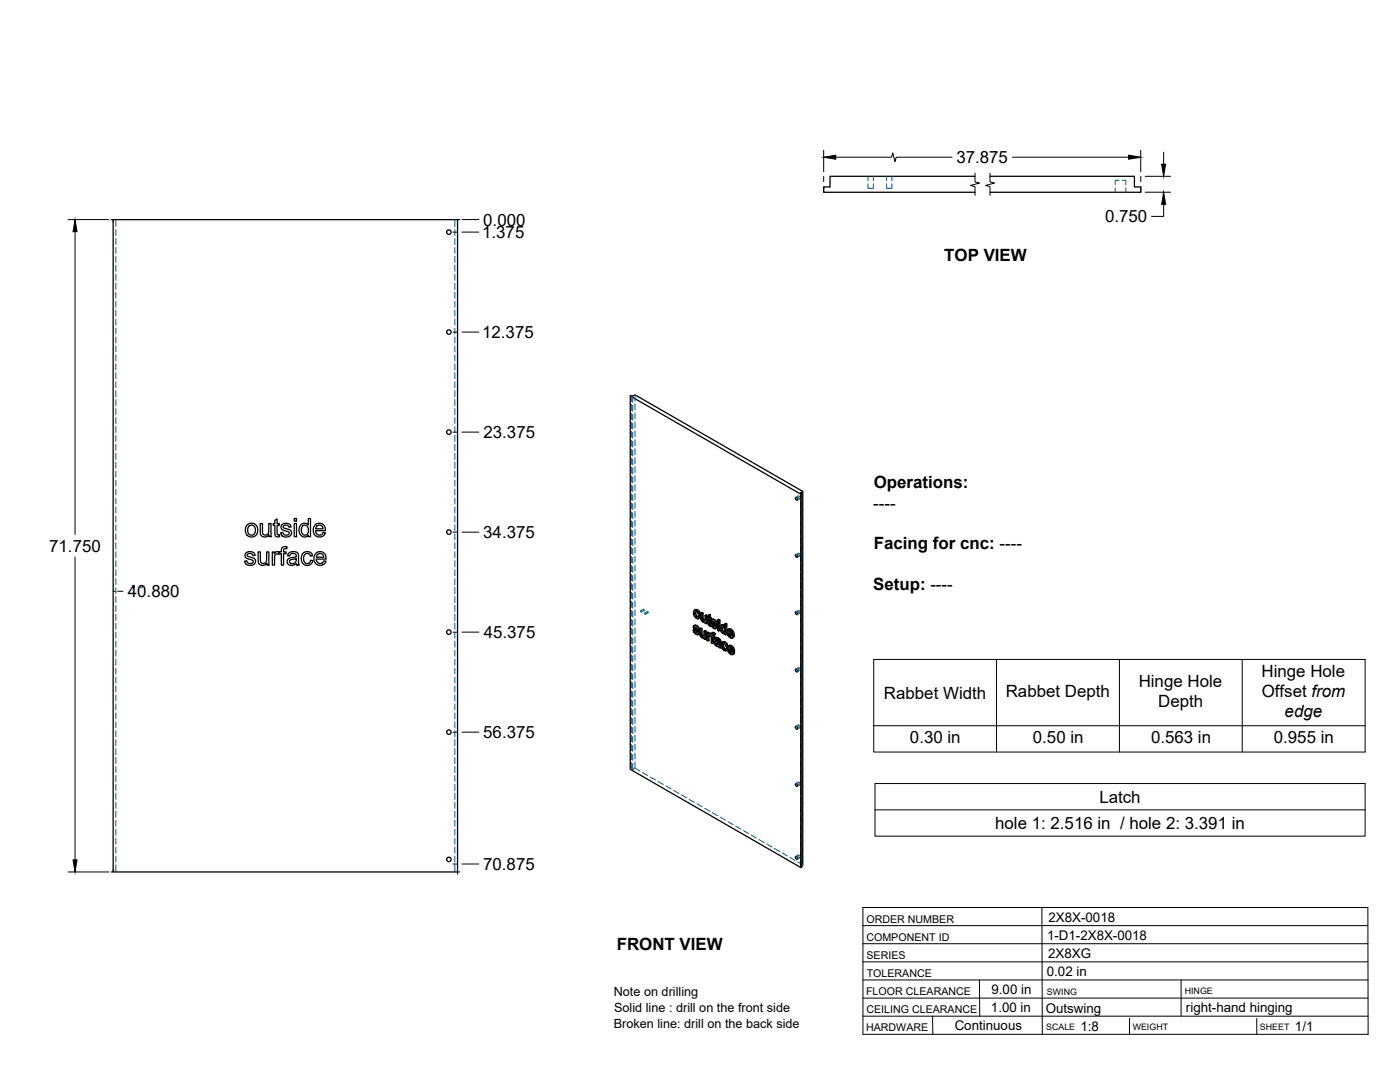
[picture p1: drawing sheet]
<svg xmlns="http://www.w3.org/2000/svg" width="559mm" height="432mm" viewBox="0 0 559 432" stroke-linecap="round" stroke-linejoin="round" font-family="sans-serif">
<!-- layer: Hidden -->
<g fill="none" stroke="#00557f" stroke-width=".4">
<path d="M346.5 73.3v1.8h2.1v-1.8M346.5 70.4v1.8M348.6 70.4v1.8M353.9 73.3v1.8h2.1v-1.8M353.9 70.4v1.8M356 70.4v1.8M445.1 74.9v1.8M446.7 71.9h-1.6v1.8M447.8 71.9h1.6v1.8M449.4 74.9v1.8M46.2 87.7v2.7M46.2 91.6v2.4"/>
<path d="M46.2 95.2v2.4M46.2 98.8v2.3M181.5 87.7v2.7M181.5 91.6v2.4M181.5 95.2v2.4M181.5 98.8v2.3M46.2 102.3v2.4M46.2 105.9v2.4M46.2 109.5v2.4M46.2 113.1v2.3M46.2 116.6v2.4M181.5 102.3v2.4"/>
<path d="M181.5 105.9v2.4M181.5 109.5v2.4M181.5 113.1v2.3M181.5 116.6v2.4M46.2 120.2v2.4M46.2 123.8v2.4M46.2 127.3v2.4M46.2 130.9v2.4M46.2 134.5v2.4M46.2 138v2.4M181.5 120.2v2.4M181.5 123.8v2.4"/>
<path d="M181.5 127.3v2.4M181.5 130.9v2.4M181.5 134.5v2.4M181.5 138v2.4M46.2 141.6v2.4M46.2 145.2v2.4M46.2 148.8v2.4M46.2 152.3v2.4M46.2 155.9v2.4M46.2 159.5v2.4M181.5 141.6v2.4M181.5 145.2v2.4"/>
<path d="M181.5 148.8v2.4M181.5 152.3v2.4M181.5 155.9v2.4M181.5 159.5v2.4M252 157.8v2.4M252.6 158.1v2.4M253.4 157.6v2.4M46.2 163v2.4M46.2 166.6v2.4M46.2 170.2v2.4M46.2 173.8v2.3M46.2 177.3v2.4"/>
<path d="M181.5 163v2.4M181.5 166.6v2.4M181.5 170.2v2.4M181.5 173.8v2.3M181.5 177.3v2.4M252 161.4v2.4M252 165v2.4M252 168.6v2.3M252 172.1v2.4M252 175.7v2.4M252 179.3v2.4M252.6 161.7v2.4"/>
<path d="M252.6 165.3v2.4M252.6 168.9v2.4M252.6 172.4v2.4M252.6 176v2.4M252.6 179.6v2.4M253.4 161.2v2.4M253.4 164.8v2.4M253.4 168.4v2.4M253.4 171.9v2.4M253.4 175.5v2.4M253.4 179.1v2.4M46.2 180.9v2.4"/>
<path d="M46.2 184.5v2.4M46.2 188v2.4M46.2 191.6v2.4M46.2 195.2v2.4M46.2 198.8v2.3M181.5 180.9v2.4M181.5 184.5v2.4M181.5 188v2.4M181.5 191.6v2.4M181.5 195.2v2.4M181.5 198.8v2.3M252 182.9v2.4"/>
<path d="M252 186.4v2.4M252 190v2.4M252 193.6v2.4M252 197.1v2.4M252.6 183.2v2.3M252.6 186.7v2.4M252.6 190.3v2.4M252.6 193.9v2.4M252.6 197.5v2.3M253.4 182.6v2.4M253.4 186.2v2.4M253.4 189.8v2.4"/>
<path d="M253.4 193.4v2.3M253.4 196.9v2.4M318.5 198a.53 .53 0 0 1 .8 .3 .53 .53 0 0 1-.4 .7zM318.6 198l-1 .5M319.2 199.1l-1 .5M319.5 196.6v2.5M46.2 202.3v2.4M46.2 205.9v2.4M46.2 209.5v2.4M46.2 213.1v2.3M46.2 216.6v2.4M181.5 202.3v2.4"/>
<path d="M181.5 205.9v2.4M181.5 209.5v2.4M181.5 213.1v2.3M181.5 216.6v2.4M252 200.7v2.4M252 204.3v2.4M252 207.9v2.3M252 211.4v2.4M252 215v2.4M252 218.6v2.4M252.6 201v2.4M252.6 204.6v2.4"/>
<path d="M252.6 208.2v2.3M252.6 211.8v2.3M252.6 215.3v2.4M252.6 218.9v2.4M253.4 200.5v2.4M253.4 204.1v2.4M253.4 207.6v2.4M253.4 211.2v2.4M253.4 214.8v2.4M253.4 218.4v2.3M319.5 200.3v2.4M319.5 203.9v2.3"/>
<path d="M319.5 207.4v2.4M319.5 211v2.4M319.5 214.6v2.4M319.5 218.1v2.4M46.2 220.2v2.4M46.2 223.8v2.3M46.2 227.4v2.3M46.2 230.9v2.4M46.2 234.5v2.4M46.2 238.1v2.3M181.5 220.2v2.4M181.5 223.8v2.3"/>
<path d="M181.5 227.4v2.3M181.5 230.9v2.4M181.5 234.5v2.4M181.5 238.1v2.3M252 222.1v2.4M252 225.7v2.4M252 229.3v2.4M252 232.9v2.3M252 236.4v2.4M252.6 222.5v2.3M252.6 226v2.4M252.6 229.6v2.4"/>
<path d="M252.6 233.2v2.4M252.6 236.7v2.4M253.4 222v2.3M253.4 225.5v2.4M253.4 229.1v2.4M253.4 232.7v2.3M253.4 236.2v2.4M253.4 239.8v2.4M318.5 220.8a.54 .54 0 0 1 .8 .4 .54 .54 0 0 1-.4 .6zM318.6 220.8l-1 .6M319.2 221.9l-1 .6M319.5 221.7v2.4"/>
<path d="M319.5 225.3v2.4M319.5 228.9v2.3M319.5 232.4v2.4M319.5 236v2.4M319.5 239.6v2.4M46.2 241.6v2.4M46.2 245.2v2.4M46.2 248.8v2.3M46.2 252.3v2.4M46.2 255.9v2.4M46.2 259.5v2.4M181.5 241.6v2.4"/>
<path d="M181.5 245.2v2.4M181.5 248.8v2.3M181.5 252.3v2.4M181.5 255.9v2.4M181.5 259.5v2.4M252 240v2.4M252 243.6v2.4M252 247.2v2.3M252 250.7v2.4M252 254.3v2.4M252 257.9v2.3M252.6 240.3v2.4"/>
<path d="M252.6 243.9v2.4M252.6 247.5v2.4M252.6 251v2.4M252.6 254.6v2.4M252.6 258.2v2.4M253.4 243.4v2.4M253.4 247v2.3M253.4 250.5v2.4M253.4 254.1v2.4M253.4 257.7v2.4M256.7 243.1l-1 .6M257 243.7l-.9 .6"/>
<path d="M258.3 244l-1 .6M258.6 244.6l-1 .6M277.1 251.2l.3 1M277.2 250l-.5 .2M277.2 249.7l-.4 .2M277.2 244.2l-.4 .3M277.3 251.3l.3 .3M277.3 250.4l-.5 .3M277.3 250.2l.4-.2-.5 .3M277.4 249.5l-.2 .5 .1 .6 1.3 1.2a.36 .36 0 0 1 .2 .5 .36 .36 0 0 1-.5 .2l.5-.2M277.4 252.2l.8 .7 .8 .1M277.4 252.2l-.4 .2"/>
<path d="M277.5 251.4l-.1 .1M277.5 250.9l-.4 .2M277.6 245.6l.9 .9 .8 .1M277.6 245.6l-.5 .3M277.6 250.2h-.1M277.6 250.3a.33 .33 0 0 1 .3-.4 .33 .33 0 0 1 .4 .3l.8 .9M277.6 243.2l-.4 .9 .4 1.5M277.9 243.8l-.1 .2M277.9 243.8l.8 .2 .5 .9v.9l-.5 .4M277.9 243.8l-.4 .2M278.2 250.1l-.5 .3M278.2 252.9l-.5 .2"/>
<path d="M278.2 251l.4 .3M278.5 243.8l-.5 .3M278.5 246.5l-.5 .3M278.6 250.5l-.5 .2M278.7 252.6l-.5 .2M278.7 251.9l-.5 .3M278.7 250.9l-.4 .3M278.7 253l-.4 .3M279 246.1l-.4 .3M279 244.4l-.4 .3M279.1 246.7l-.5 .3M279.2 245.4l-.4 .2"/>
<path d="M279.8 250.7l.1 2.8 .7 .8 .9-.1v.5l.4 .2M279.8 253l-.5 .3M279.9 253.5l-.4 .2M280.2 244.4l.2 3 .9 .7 .6-.1v.4l.4 .3M280.2 246.8l-.4 .3M280.2 253.9l-.4 .3M280.4 247.2l-.5 .3M280.6 247.7l-.4 .2M280.6 254.3l-.4 .2M281.1 248l-.5 .3M281.1 254l-.2 .1M281.2 253.9l-.4 .3"/>
<path d="M281.4 253.8l-.5 .3M281.4 251.6v1.9l-.5 .5M281.5 254.7l-.5 .2M281.5 254.2l-.5 .3M281.7 247.7l-.5 .2M281.8 247.6l-.5 .3 .2-.2M281.9 245.4l-.1 2-.4 .3M281.9 248.4l-.4 .3M281.9 248l-.4 .2 .2-.1M282.6 252.3v3l.4 .2M282.6 255.3l-.5 .2M282.7 245.9l-.1 .1"/>
<path d="M283 253l-.5 .2M283 253.5l.4-.3 .4 .4 .2-.3 .4 .4v2.6l.4 .3M283.1 245.3v.8l-.4-.2v.4l.4 .2v2.4l.9 .7-.2-.5M283.1 246.1l-.8 .5v-.4M283.1 246.5l-.5 .3M283.1 253.4l-.1 .1M283.1 248.9l-.4 .2M283.2 252.8l-.2 .1M283.2 253.3l-.5 .2M283.3 253.2l-.5 .3M283.3 249.2l-.4 .2M283.5 253.3l-.4 .3"/>
<path d="M283.5 246.7l-.4 .3M283.7 249.5l-.5 .3M284 247l-.5-.3v.5M284 253.2l-.5 .2M284 253.5l-.5 .2 .3-.1M284 253.3l-.5 .2M284 249.2l-.2 .1M284 249.6l-.1 .1M284.2 248.9l.3 .9M284.3 247.6l-.5 .3M284.4 253.3l-.5 .3M284.4 256.3l-.5 .3"/>
<path d="M284.4 253.7l-.5 .3M284.4 247.3l-.5 .2M284.4 248.9l.3 .3M284.4 248.1l-.5 .2M284.4 252.6l-.4 .2M284.5 247.1v1.1l1.3 1.4 .1 .5h-.4l.4-.2M284.5 252.4l-.1 .9-.4-.2M284.5 249.8l1 .7 .6 .1M284.5 249.8l-.4 .2M284.6 249l-.1 .1M284.7 248.5l-.5 .3M284.7 247.8l-.1 .1"/>
<path d="M284.7 247.9a.33 .33 0 0 1 .3-.4 .33 .33 0 0 1 .4 .3l.9 .9M284.8 254l-.5 .2M284.8 247.6l-.5 .3M284.8 247.6l-.4 .2M284.9 253l-.5 .2M285.2 253l-.5 .3M285.3 247.7l-.5 .3M285.3 254.3l-.5-.3v.5M285.3 254.7l.5-.3-.2 .5 .4 .3a.86 .86 0 0 1 1 0 .86 .86 0 0 1 .3 .9l-.5-.1M285.3 250.5l-.4 .2M285.3 248.6l.4 .3M285.4 253.2l-.5-.2-.1 .3"/>
<path d="M285.5 256.2l-.5 .2M285.6 254.9l-.5 .2M285.6 255.8l-.5 .3M285.7 248.1l-.5 .2M285.7 255.7l-.2 .7 .2 .5 .9 .8h.7l.1 .4M285.7 256.9l-.4 .3M285.8 250.2l-.5 .2M285.8 249.6l-.5 .2M285.8 248.5l-.4 .3M285.9 250.7l-.5 .2M285.9 256.5l.3-.3a.86 .86 0 0 1 1 1l-.4 .1M286 256.2l-.3 .2"/>
<path d="M286.2 256.2l-.6 .3M286.2 254.9l-.4 .2M286.4 257.6l-.5 .2M286.7 255l-.5 .3M286.9 257.7l-.5 .3M286.9 248.3v3l.4 .3M286.9 247.2v.5l.4 .3M286.9 251.3l-.5 .3M286.9 247.7l-.5 .3M287.1 257.3l-.5 .3M287.2 255.5l-.5 .2M287.2 257.2l-.4 .3 .1-.2"/>
<path d="M287.3 256.5l-.4 .3M287.3 256l-.4 .2M287.3 256.1l-.4 .3M287.3 257.7l-.4 .2M287.4 258.1l.5 .3M287.4 258.1l-.4 .3M287.8 250.4l-.4 .2M288 249.6l-.5 .3M288 251.2l-.5 .3M288.2 249.3l-.4 1.1 .4 1.4 .9 .8 .6-.1v.4l.4 .3M288.3 257.1l-.5 .3M288.4 252.1l-.4 .2"/>
<path d="M288.4 256.3l-.4 .3M288.5 249.9l-.1 .2M288.5 249.9l.7 .1 .4 .8v1.2l-.4 .2M288.5 249.8l-.4 .3 .4-.2M288.6 258.4l-.4 .3M288.6 256.1l-.3 1 .3 1.3 .7 .9 .9 .2M288.8 256.8l.7-.2 .6 1 .4 .1M288.9 256.6l-.4 .3M289 252.6l-.5 .2M289 249.9l-.5 .2M289.4 249.8l-.2 .1M289.5 259.3l-.5 .3"/>
<path d="M289.5 256.6l-.4 .3M289.5 252.2l-.4 .2M289.5 250.4l-.4 .3M289.6 259h.3M289.7 248.8v1.4l-.5-.6M289.7 250.2l-.5 .3M289.7 252.9l-.5 .3M289.7 252.5l-.5 .3M289.7 251.5l-.4 .2M289.9 257l-.5 .3M289.9 259l-.4 .2M290.1 257.6l-.5 .2"/>
<path d="M290.1 258.6l-.2 .4M290.3 258.7l.1 .6M290.6 258.9l-.3 .1M290.7 252l-.5 .2M290.8 258.6l-.5 .2M291 253.3l-.5 .3M291 251l-.3 .7 .3 1.6 .9 1 .8 .1M291.1 252.4l-.4 .2M291.1 257.6l-.3 .8 .3 1.5 .9 .9 .9 .1M291.1 259.9l-.4 .2M291.2 252.9l-.1-.5 2 1.1M291.3 258.9l-.5 .3"/>
<path d="M291.4 251.5l-.2 .2M291.4 251.5l.8 .3 .4 1-.6-.3M291.4 259.5l-.1-.6 1.9 1.1M291.4 251.5l-.5 .2M291.5 258l-.2 .2M291.5 258l.9 .4 .3 1-.6-.4M291.5 258l-.5 .3M291.9 251.5l-.5 .3M291.9 254.3l-.5 .2M292 258.1l-.4 .2M292.1 253.9h.2M292.4 253.9l-.4 .2 .3-.2"/>
<path d="M292.4 252.1l-.4 .3M292.6 258.7l-.5 .3M292.6 252.8l-.5 .2M292.6 253.6l-.1 .1M292.6 254.4l-.4 .3M292.7 253.7l-.4 .2M292.7 259.4l-.4 .2M318.5 243.7a.57 .57 0 0 1 .7 .3 .57 .57 0 0 1-.2 .7l-.5-.5zM318.6 243.6l-1 .6M319.2 244.7l-1 .6M319.5 243.2v2.3M319.5 246.7v2.4"/>
<path d="M319.5 250.3v2.4M319.5 253.9v2.3M319.5 257.5v2.3M46.2 263.1v2.3M46.2 266.6v2.4M46.2 270.2v2.4M46.2 273.8v2.4M46.2 277.3v2.4M181.5 263.1v2.3M181.5 266.6v2.4M181.5 270.2v2.4M181.5 273.8v2.4"/>
<path d="M181.5 277.3v2.4M252 261.5v2.3M252 265v2.4M252 268.6v2.4M252 272.2v2.3M252 275.7v2.4M252 279.3v2.4M252.6 261.7v2.4M252.6 265.3v2.4M252.6 268.9v2.4M252.6 272.5v2.3M252.6 276v2.4"/>
<path d="M252.6 279.6v2.4M253.4 261.2v2.4M253.4 264.8v2.4M253.4 268.4v2.4M253.4 271.9v2.4M253.4 275.5v2.4M253.4 279.1v2.4M292 260.8l-.4 .3M292.2 260.5h.2M292.4 260.5l-.3 .2M292.5 260.5l-.4 .2M292.7 260.2h-.1"/>
<path d="M292.8 261l-.5 .2M292.8 260.2l-.4 .3M318.6 266.5a.59 .59 0 0 1 .7 .3 .59 .59 0 0 1-.3 .8l-.5-.6zM318.6 266.5l-1 .6M319.2 267.6l-1 .6M319.5 261v2.4M319.5 264.6v2.4M319.5 268.2v2.3M319.5 271.7v2.4M319.5 275.3v2.4M319.5 278.9v2.4M46.2 280.9v2.4"/>
<path d="M46.2 284.5v2.4M46.2 288.1v2.3M46.2 291.6v2.4M46.2 295.2v2.4M46.2 298.8v2.4M181.5 280.9v2.4M181.5 284.5v2.4M181.5 288.1v2.3M181.5 291.6v2.4M181.5 295.2v2.4M181.5 298.8v2.4M252 282.9v2.4"/>
<path d="M252 286.4v2.4M252 290v2.4M252 293.6v2.4M252 297.2v2.4M252.6 283.2v2.4M252.6 286.7v2.4M252.6 290.3v2.4M252.6 293.9v2.4M252.6 297.5v2.3M253.4 282.7v2.4M253.4 286.2v2.4M253.4 289.8v2.4"/>
<path d="M253.4 293.4v2.4M253.4 296.9v2.4M318.6 289.3a.59 .59 0 0 1 .7 .4 .59 .59 0 0 1-.3 .7l-.5-.6zM318.6 289.3l-1 .6M319.2 290.4l-1 .6M319.5 282.4v2.4M319.5 286v2.4M319.5 289.6v2.4M319.5 293.2v2.4M319.5 296.7v2.4M46.2 302.3v2.4M46.2 305.9v2.4"/>
<path d="M46.2 309.5v2.4M46.2 313.1v2.3M46.2 316.6v2.4M181.5 302.3v2.4M181.5 305.9v2.4M181.5 309.5v2.4M181.5 313.1v2.3M181.5 316.6v2.4M252 306.8l.6 .3M252 300.7v2.4M252 304.3v2.5M252 306.8l-.4 .2"/>
<path d="M252.6 301v2.4M252.6 304.6v2.5M253.4 304.1v2.5l2.1 1.1M253.4 300.5v2.4M253.4 306.6l-.8 .5M256.5 308.3l2.1 1.2M259.6 310.1l2 1.2M262.7 311.9l2.1 1.2M265.8 313.6l2 1.3M268.9 315.4l2 1.2M272 317.2l2 1.2M275.1 319l2 1.2"/>
<path d="M318.6 312.2a.57 .57 0 0 1 .7 .3 .57 .57 0 0 1-.3 .7l-.5-.5zM318.6 312.1l-1 .6M319.2 313.2l-1 .6M319.5 300.3v2.4M319.5 303.9v2.4M319.5 307.4v2.4M319.5 311v2.4M319.5 314.6v2.4M319.5 318.2v2.3M46.2 320.2v2.4M46.2 323.8v2.4M46.2 327.3v2.4"/>
<path d="M46.2 330.9v2.4M46.2 334.5v2.4M46.2 338.1v2.3M181.5 320.2v2.4M181.5 323.8v2.4M181.5 327.3v2.4M181.5 330.9v2.4M181.5 334.5v2.4M181.5 338.1v2.3M278.2 320.8l2 1.2M281.3 322.6l2 1.2M284.4 324.4l2 1.1"/>
<path d="M287.4 326.1l2.1 1.2M290.6 327.9l2 1.2M293.6 329.7l2.1 1.2M296.7 331.5l2.1 1.2M299.8 333.3l2.1 1.2M302.9 335l2.1 1.2M306 336.8l2.1 1.2M309.1 338.6l2.1 1.2M319.5 321.7v2.4M319.5 325.3v2.4M319.5 328.9v2.4M319.5 332.4v2.4"/>
<path d="M319.5 336v2.4M319.5 339.6v2.4M46.2 341.6v2.4M46.2 345.2v2.8M181.5 341.6v2.4M181.5 345.2v2.8M312.2 340.4l2.1 1.2M315.3 342.2l2.1 1.2M318.4 344l2 1.1M318.5 341.3a.57 .57 0 0 1 .7 .3 .57 .57 0 0 1-.2 .7l-.5-.6zM318.6 341.2l-1 .6M319.2 342.3l-1 .6"/>
<path d="M319.5 343.2v2.4M319.5 345.6l.6 .3M320.1 345.3l-.6 .3"/>
<circle cx="53.2" cy="234.2" r=".45"/>
<circle cx="56.4" cy="234.2" r=".45"/>
<circle cx="255.9" cy="243.9" r=".27"/>
<circle cx="256.9" cy="243.3" r=".26"/>
<circle cx="257.5" cy="244.8" r=".27"/>
<circle cx="258.5" cy="244.2" r=".27"/>
</g>
<!-- layer: Visible -->
<g fill="none" stroke="#000" stroke-width=".51">
<path d="M389.2 70.4h-57.9v4.2h-2.5v2.1h60.4M395.2 70.4h57.6v4.2h2.5v2.1h-60.1M45.2 87.7h137.4v260.3h-137.4zM251.6 158v149l68 39.2v-149M317.5 198.6l.6 .1 .2 .9-.6-.2zM320.1 197l-.5 .2-68-39.2 .4-.2 .6 .3 .8-.5 67 38.5v149l-.3 .2M320.4 196.1l-.9 .5 .6 .4v148.9l-.5 .3M98.7 209.4l1.2-.5a2.66 2.66 0 0 1 3 3.6 2.66 2.66 0 0 1-4.7 .5l-.2-1a2.97 2.97 0 0 1 .7-2.6zM99.3 210.1l.8-.5a1.97 1.97 0 0 1 1.9 2 1.97 1.97 0 0 1-2 1.9l-.7-.4-.4-.9v-1.3zM103.9 208.9h.9v3a1.32 1.32 0 0 0 1.3 1.7 1.32 1.32 0 0 0 1.2-1.8v-2.9h.9v5.3h-.8v-.8a1.88 1.88 0 0 1-2.3 .8 1.88 1.88 0 0 1-1.2-2zM109.7 207.6l.9-.5v1.8h.9v.7h-.9v3.3l.3 .5h.6l.1 .8a1.33 1.33 0 0 1-1.5-.1 1.33 1.33 0 0 1-.4-1.5v-3h-.6v-.7h.6zM112.5 209.4l1.2-.6a1.94 1.94 0 0 1 2.5 1.5l-.9 .1a1.13 1.13 0 0 0-1.1-.9 1.13 1.13 0 0 0-1.1 1l.2 .2a4.1 4.1 0 0 1 3 1.5 2.18 2.18 0 0 1-1.5 2.1 2.18 2.18 0 0 1-2.5-.8l-.3-.9 .9-.1a1.23 1.23 0 0 0 1.3 1.1 1.23 1.23 0 0 0 1.2-1.2l-.7-.3a2.35 2.35 0 0 1-2.5-1.6z"/>
<path d="M117.4 208.9h.9v5.3h-.9zM117.4 206.9h.9v1.1h-.9zM120 209.5l1.1-.6a1.88 1.88 0 0 1 1.9 .6v-2.6h.9v7.3h-.8v-.7a2.18 2.18 0 0 1-2.6 .5 2.18 2.18 0 0 1-1.1-2.4zM120.8 209.9l.6-.3a2.12 2.12 0 0 1 1.8 1.6 2.12 2.12 0 0 1-.9 2.2l-.3 .1a2.1 2.1 0 0 1-1.7-1.4 2.1 2.1 0 0 1 .5-2.2zM125.7 209.6l1.5-.8a2.47 2.47 0 0 1 2.7 3h-3.9l.2 1a1.46 1.46 0 0 0 1.5 .8 1.46 1.46 0 0 0 1.2-1.1l1 .1-.3 .6-.5 .7-1.4 .4a2.79 2.79 0 0 1-2.6-1.7 2.79 2.79 0 0 1 .6-3zM126.5 210l.6-.4a1.43 1.43 0 0 1 1.8 1.5h-2.9zM98.1 220.7l1.2-.5a1.94 1.94 0 0 1 2.5 1.4l-.9 .1a1.13 1.13 0 0 0-1.1-.9 1.13 1.13 0 0 0-1.1 1l.3 .3a3.4 3.4 0 0 1 2.9 1.4 2.18 2.18 0 0 1-1.5 2.1 2.18 2.18 0 0 1-2.4-.8l-.4-.9h1a1.23 1.23 0 0 0 1.3 1 1.23 1.23 0 0 0 1.1-1.2l-.6-.3a2.35 2.35 0 0 1-2.6-1.6zM103 220.3h.9v2.9a1.32 1.32 0 0 0 1.4 1.7 1.32 1.32 0 0 0 1.1-1.8v-2.8h.9v5.2h-.8v-.8a1.88 1.88 0 0 1-2.2 .9 1.88 1.88 0 0 1-1.3-2.1zM108.7 220.3h.8v.8a1.25 1.25 0 0 1 2-.7l.8-.1v-.6a1.5 1.5 0 0 1 .7-1.5 1.5 1.5 0 0 1 1.6 0l-.2 .8a.83 .83 0 0 0-.8 0 .83 .83 0 0 0-.4 .8v.5h1v.7h-1v4.5h-.9v-4.5h-.8v-.5l-.2 .8a1.17 1.17 0 0 0-1.4 .1 1.17 1.17 0 0 0-.3 1.4v2.7h-.9zM115.1 220.9a2.39 2.39 0 0 1 4 .6l.3 4h-.9l-.2-.6a2 2 0 0 1-2.2 .8 2 2 0 0 1-1.5-1.9l.1-.1a2.04 2.04 0 0 1 2-1.2l.4-.1a.83 .83 0 0 0 1.1-.7 .83 .83 0 0 0-1.1-.8 1.23 1.23 0 0 0-1.5 1l-.9-.1zM115.7 223.6l2.6-.7a1.49 1.49 0 0 1-.8 1.9 1.49 1.49 0 0 1-2-.7zM120.8 220.9l1.4-.7 1.3 .1 .9 .6 .4 .9-.9 .1a1.44 1.44 0 0 0-1.9-.9 1.44 1.44 0 0 0-.8 1.9l.1 1.1a1.34 1.34 0 0 0 1.5 .9 1.34 1.34 0 0 0 1.2-1.3l.8 .1-.4 1a2.47 2.47 0 0 1-3.2 .5 2.47 2.47 0 0 1-.8-3.2z"/>
<path d="M126 220.9l1.5-.7a2.47 2.47 0 0 1 2.7 2.9h-4l.3 1a1.46 1.46 0 0 0 1.5 .8 1.46 1.46 0 0 0 1.2-1.1l.9 .1-.4 .9-.9 .7-.8 .1a2.79 2.79 0 0 1-2.6-1.7 2.79 2.79 0 0 1 .6-3zM126.7 221.3l.8-.4 .9 .1 .5 .4 .3 1h-2.9zM317.5 221.4l.6 .2 .2 .8-.6-.2zM276.6 251.5l.8 1.4 .8 .4 .5-.1M276.9 249.8l.6-.3 .6 .2 .7 .5 .3 .9-.4 .3-.1-.6M277.1 250.4l.5-.1 1.1 1.1M277.2 244.8l.1-.6a1.04 1.04 0 0 1 1.2 .2 1.04 1.04 0 0 1 .3 1.1l-.2 .8-.6 .1M277.3 251.3l-.7 .2 .5 .2M277.3 252.3l.4 .4 .5-.3M277.4 250.9l1 .9 .4-.2M277.4 251.5l-.3 .2 .1 .4 .5-.1M277.5 250.2l-.3 .4 .4-.3 .6 .7"/>
<path d="M277.5 249.5l-.7 .4-.1 .6 1.6 2.1M277.5 245.8l.5 .6 .5-.3M277.6 251.6l.7 .9M277.7 249.9l.5 .4 .5-.2M277.7 244.5l-.5 .3 .1 .4 .2 .6 .4-.3M277.7 252.7l.5 .1M277.7 249.5l-.7 .2M277.8 244l.1 1.4 .8 .8M277.8 250.6l-.4 .3-.2-.3M278 243.6l.9 .9 .4-.2M278.1 249.7l-.8 .1M278.2 250.3l.4 .5 .4-.3"/>
<path d="M278.3 252.6l-.1 .2M278.4 251.8l.3 .5 .4-.3M278.5 243.4l-.5 .2-.8-.1M278.6 251.3l.7 1.3-.7 .7M278.7 252.3l.1 .5 .5-.3M278.8 252.8l-.1 .4 .4-.3M278.9 244.5l.3 1.4 .5-.3M279.1 246.7a1.81 1.81 0 0 1-2.3-2l.1-.9 .7-.6 .6 .1 .8 .5 .6 1.1 .1 1.1-.3 .5-.5 .4M279.2 245.9l-.1 .8 .4-.3M279.3 250.9l.5 .3 .4-.3M279.7 244.7l.5 .2 .4-.2M279.8 251.2v2.2l.4-.2"/>
<path d="M279.8 253.4l.2 .4 .4-.2M280 253.8l.3 .3 .5-.2M280.2 244.9v2.3l.4-.3M280.2 247.2l.2 .4 .4-.3M280.3 254.1l.4 .1M280.4 247.6l.3 .3 .5-.3M280.7 247.9l.4 .1M280.9 254l-.6-.6-.1-2.5-.4-.2-.5 .2 .1 2.6 .5 .8 .8 .4 .3-.2v.4l.4 .3M281 254.5l-.1 .1M281.1 248l.2-.1zM281.4 247.7l-.7-.6-.1-2.4-.4-.3-.5 .3 .1 2.7 .8 .9 .9-.1M281.4 245.7l.5 .2 .4-.2"/>
<path d="M281.4 252.2v3l.5-.3v-3l-.5-.3-.4 .3v1.8l-.3 .5 .2-.1M281.5 248.2v.5l.4 .2M281.5 248.3l-.2 .1M281.9 245.9v3l.4-.2v-3l-.4-.3-.5 .3-.1 2.1M281.9 251.9l-.5 .3-.4-.3M282.3 246.6l.3 .2 .2 2.5 .7 .6 .4-.2M282.6 246l-.3 .2 .3 .2v-.8l.9-.3v1.1l.5 .2v.4l-.5 .3v-.4M282.6 253.7l.4-.2 .5 .3M283 252.9v-.4l-.4-.2-.5 .2v3l.5 .3M283 253.5l-.4 .7 .4-.2M283 252.5l-.5 .3-.4-.3M283 253.5v2l-.4 .3v-1.6"/>
<path d="M283.1 245.6v1l.4-.2M283.1 246.6l.4 .3 .5-.3M283.1 253l.4 .4M283.3 252.7l-.8 .5v-.4M283.3 249.3l.2 .1M283.5 245.3l-.9 .3M283.5 253.3v.4M283.5 253.7l.4 .3v2.6l.4 .2M283.5 253.5l-.1 .4M283.5 249.4l.1 .5M283.5 252.8l-.8 .2M283.5 252.8l-.7 .2"/>
<path d="M283.5 248.8l-.4 .3v-2.1l.4 .2 .3 1.9M283.6 248.9l-.5 .2M283.8 249.1l.7 1.3 .7 .5 .6-.1M283.8 249.1l-.6 .1M283.8 249.1h.1M283.8 249.3l-.3 .1M284 247.4l.6-.3 .6 .2 .7 .5 .4 .9-.5 .3-.1-.6M284.1 252.7l.7-.3 .7 .4-.1 .4-.4 .3v-.4M284.3 253.8l.5 .3 .5-.2M284.4 248.9l-.6 .2 .4 .2M284.4 249.9l.5 .4 .4-.3M284.5 248.5l1 .9 .5-.2"/>
<path d="M284.5 249.1l-.3 .2 .1 .4 .5-.1M284.6 247.9l-.3 .3 .5-.2M284.6 247.1l-.6 .4-.2 .6 1.7 2.1M284.6 252.4l-.6 .4-.1 .8-.4-.3 .4-.2-.4-.3M284.6 252.8l.4 .3 .5-.3M284.7 249.2l.8 .9M284.7 247.9l.6 .7M284.8 253.3l.5 .6v.4l-.5 .2v-.4M284.8 254.5v2.1l-.5 .2v-2.6l.5 .3M284.8 247.5l.5 .4 .5-.2M284.8 248l1 1M284.8 248h-.6"/>
<path d="M284.9 250.3l.4 .1M284.9 247.1l-.8 .3M284.9 248.2l-.4 .3-.2-.3M285 253.5l-.6-.3-.1 .6 .5-.2M285.1 252.5l-.9 .1M285.2 247.3l-.4 .2-.4-.1M285.2 256l.7-.3 .9 .3M285.3 247.9l.4 .5 .4-.2M285.4 254.7l.9-.3 1.3 1 .3 3-.5 .2-.1-.4M285.5 250.2l-.2 .2M285.5 249.4l.3 .5 .5-.3M285.6 256.5l.1-.1a.88 .88 0 0 1 1.1 1"/>
<path d="M285.6 257.1l.4 .4 .5-.3M285.7 256.4l-.2 .3M285.7 248.9l.7 1.3-.7 .7M285.8 255.7l-.7 .5 .2 1 .8 .7h.8l.1 .5 .4 .2M285.8 249.9l.1 .5 .5-.3M285.9 250.4l-.1 .4 .4-.3M285.9 256.5l-.3 .5 .5-.1M286 256.5l.2 .5 .6 .3M286 255.2l-.4 .1a.77 .77 0 0 1 .9 .1 .77 .77 0 0 1 .2 .9l-1-.4M286 255.2h.1M286 257.5l.5 .1M286.1 255.7l-.8 .2"/>
<path d="M286.2 254.4l-1 .4-.1 .3 .4 .3M286.3 254.9l.5 .4 .5-.3M286.4 248.6l.5 .2 .4-.2M286.4 247.4l.5 .3 .4-.3M286.5 257.6l.3-.1zM286.7 254.6l-.4 .3-.6-.2M286.8 255.3l.3 .4 .5-.3M286.9 248.3l.4 .3v3l-.4 .2v-3M286.9 248.3l-.5 .3v3l.5 .2M286.9 247.7v.6l.4-.3v-.6l-.4-.2-.5 .2v.6l.5 .3M287.1 255.7l.2 .4 .4-.2M287.3 256.1v2.1l.5-.3"/>
<path d="M287.7 249.6l.9-.3 .6 .3M287.8 250.9l.4-.9 .9 .7 .1 1.4-.2 .4-.4-.1M288.1 251.9l.5 .5 .4-.2M288.2 256.3l.7-.3 .7 .3 .9 1.4-.4 .3-.4-.9M288.3 257.6l.2 1 .4-.3M288.3 250.6l-.5 .3 .1 .5 .2 .5 .4-.3M288.4 250.1l.1 1.4 .7 .7M288.4 249.3l-.9 .7v1.5l.6 1 .8 .5 .3-.2v.4l.5 .2M288.5 258.6l.5 .6 .5-.3M288.5 249.7l.4 .3M288.8 257.3l-.5 .3 .3-.8 .6 .2 .4 .8 .5 .2M288.8 256.8v1.3l.8 .9"/>
<path d="M288.9 256l-.5 .3a2.14 2.14 0 0 0 1.1 3.5l.3-.1M288.9 249.4l-.4 .3-.6-.2M289 256.5l.7 .6 .5-.2M289.2 249l.5 .3 .4-.3M289.2 252.8l-.1 .1M289.5 256.2l-.5 .3-.6-.2M289.7 258.8l-.2 .4h-.5M289.7 249.3v4.1l.4-.2v-4.2l-.4-.2-.5 .2v1.5l-.3-.5 .3-.1M290.3 259l-.5 .7 .6-.4M290.3 258.7l-.6 .1 .4 .3M290.9 253.5l.5 .6 .5-.3M291.1 251.9l-.4 .3 1.4 .8-.7-1.3h-.5l-.2 .5"/>
<path d="M291.2 251.7l-.1 .2 .9 .6M291.2 252.9l.9 1M291.3 258.5l-.5 .3 1.5 .8-.7-1.3h-.6l-.2 .5M291.3 258.2v.3l.8 .5M291.4 253.3l-.5 .2-.2-.9 1.9 1.1M291.4 259.5l.8 1M291.4 251.4l.9 .9 .4-.3M291.4 254.1l.5 .1M291.5 259.8l-.5 .3-.2-.9 2.4 1.3-.8 .7M291.5 257.9l.9 .9 .5-.2M291.9 251.1l-1.4 .2M292 257.7l-1.3 .1"/>
<path d="M292.1 253.9l.5 .3 .4-.3M292.1 253.9l-.1 .2M292.3 252.3l.3 1.3 .5-.3M292.4 258.8l.3 1.4 .5-.3M292.5 253.7l-.4 .2M292.6 253.6l.5-.1-.1-.6-.6-1.4-1-.6-.9 .4-.3 1.3 .6 1.4 1.1 .7 .7-.5M292.7 253.7l.3 .4-.7 .5M317.5 244.2l.6 .2 .2 .8-.6-.1zM291 260.1l.6 .5 .4-.2M291.6 260.6l.4 .2M292.3 260.4l.4 .4 .5-.3M292.3 260.4l-.2 .3"/>
<path d="M292.6 260.2l-.3 .2M292.7 260.2l.5-.2v-.4l-.7-1.6-1-.5-.8 .3-.4 1.2 .5 1.3 1.2 1 .7-.5M317.5 267.1l.6 .2 .2 .8-.6-.2zM317.5 289.9l.6 .2 .2 .8-.6-.1zM317.5 312.8l.6 .2 .2 .8-.6-.2zM317.5 341.8l.6 .2 .2 .8-.6-.1z"/>
<circle cx="179.2" cy="92.6" r=".9"/>
<circle cx="179.2" cy="132.5" r=".9"/>
<circle cx="179.2" cy="172.5" r=".9"/>
<circle cx="179.2" cy="212.4" r=".9"/>
<circle cx="179.2" cy="252.3" r=".9"/>
<circle cx="179.2" cy="292.2" r=".9"/>
<circle cx="179.2" cy="343" r=".9"/>
</g>
<!-- layer: Reference -->
<g fill="none" stroke="#000" stroke-width=".4">
<path d="M328.8 70.4v2.1M328.8 74.6v2.1M455.3 70.4v2.1M455.3 74.6v2.1M44.3 87.7h.9v.9M180.8 92.6h1.8M183.5 87.7h-.9v.9M180.8 132.5h1.8M180.8 172.5h1.8M180.8 212.4h1.8M45.2 236h.9M180.8 252.3h1.8"/>
<path d="M180.8 292.2h1.8M45.2 347.1v.9h-.9M180.8 344.8h1.8M183.5 348h-.9v.9"/>
</g>
<!-- layer: Hidden Narrow -->
<path d="M278.2 251.5l-.4 .3M279.8 252.5l-.5 .3M280.2 246.3l-.5 .3M281.4 253.3l-.4 .2M281.9 247l-.5 .3M283.1 248.2l-.5 .3M284.4 253l-.5 .3M284.8 253.3h-.1M285.3 249.1l-.4 .3M286.6 256.3l-.5 .2M287.3 256.7l-.4 .3" fill="none" stroke="#000" stroke-width=".4"/>
<!-- layer: Visible Narrow -->
<path d="M278.2 251l-.5 .2M280.2 252.6l-.4 .3M280.6 246.4l-.4 .2M283.5 248.5l-.4 .3M284.7 253.3l-.4 .3M285.3 248.6l-.4 .2M286.5 255.8l-.4 .3M287.7 256.3l-.4 .3M287.7 257l-.4 .3" fill="none" stroke="#000" stroke-width=".4"/>
<!-- layer: Titleblock -->
<g fill="none" stroke="#000" stroke-width=".4">
<path d="M344.4 362.2h201.6l.1 50.6h-201.7zM344.4 376.6h201.6M344.4 369.4h201.6M415.9 362.2l.1 50.6M344.4 383.9h201.6M344.4 398.3h201.6M344.4 391.1h201.6M390.9 391.1l.2 14.4M471.4 391.1v14.4M344.4 405.5h201.7M372.2 405.5l.1 7.3M450.8 406.4v6.4"/>
<path d="M501.6 406.4v6.4"/>
</g>
<!-- layer: FD_Dimensions -->
<g fill="none" stroke="#000" stroke-width=".4">
<path d="M328.8 59.9v8.7M455.3 59.9v8.7M333.6 62.7h22.3l.4-1.7 1 3.5 .4-1.8h22.3M404.1 62.7h46.4M457.1 70.4h10.2M457.1 76.7h10.2M464.5 60.7v4.8M27.2 87.6h16.2M30 92.5v120.8M184.4 87.6h6.7M184.4 92.6h6.7M464.5 81.5v4.9h-4.9"/>
<path d="M184.4 132.5h6.7M184.4 172.4h6.7M184.4 212.4h6.7M30 222.3v120.9M47 236h2.1M184.4 252.3h6.7M184.4 292.2h6.7M27.2 348h16.2M184.4 344.8h6.7"/>
</g>
<path d="M328.8 62.7l4.8-.8v1.6zM450.5 61.9l4.8 .8-4.8 .8zM463.7 65.5h1.6l-.8 4.9zM30 87.6l.8 4.9h-1.7zM464.5 76.7l.8 4.8h-1.6zM29.1 343.2h1.7l-.8 4.8z" fill="#000" stroke="#000" stroke-width=".4"/>
<!-- layer: Break Lines -->
<path d="M389.2 69.1v3.5l1.7 .5-3.5 .9 1.8 .5v3.5M395.2 69.1v3.5l1.7 .5-3.5 .9 1.8 .5v3.5" fill="none" stroke="#000" stroke-width=".4"/>
<!-- layer: Custom Tables -->
<path d="M348.7 263.2h196.2v36.9h-196.2zM397.8 263.2v36.9M446.8 263.2v36.9M495.8 263.2v36.9M348.7 289.6h196.2M349.2 312.7h195.7v21h-195.7zM349.2 323.2h195.7" fill="none" stroke="#000" stroke-width=".4"/>
<g font-size="6.7">
<text x="381.7" y="65.1">37.875</text>
<text x="441.1" y="88.7">0.750</text>
<text x="192.4" y="95">1.375</text>
<text x="192.9" y="90">0.000</text>
<text x="376.9" y="104.1">TOP VIEW</text>
<text x="192.4" y="134.9">12.375</text>
<text x="193" y="174.8">23.375</text>
<text x="348.7" y="194.9">Operations:</text>
<text x="348.5" y="203">----</text>
<text x="192.9" y="214.7">34.375</text>
<text x="19.6" y="220.2">71.750</text>
<text x="348.7" y="219.2">Facing for cnc: ----</text>
<text x="51" y="238.3">40.880</text>
<text x="348.5" y="235.3">Setup: ----</text>
<text x="193.1" y="254.6">45.375</text>
<text x="454.5" y="274.1">Hinge Hole</text>
<text x="503.6" y="270">Hinge Hole</text>
<text x="352.8" y="278.8">Rabbet Width</text>
<text x="401.4" y="278.2">Rabbet Depth</text>
<text x="503.6" y="278.2">Offset from</text>
<text x="462.3" y="282.2">Depth</text>
<text x="512.8" y="286.2">edge</text>
<text x="192.9" y="294.6">56.375</text>
<text x="363.2" y="296.5">0.30 in</text>
<text x="412.3" y="296.5">0.50 in</text>
<text x="459.4" y="296.5">0.563 in</text>
<text x="508.4" y="296.5">0.955 in</text>
<text x="438.8" y="320.3">Latch</text>
<text x="397.2" y="330.9">hole 1: 2.516 in / hole 2: 3.391 in</text>
<text x="192.8" y="347.2">70.875</text>
<text x="246.2" y="379.1">FRONT VIEW</text>
</g>
<g font-size="5.3">
<text x="418.5" y="367.9">2X8X-0018</text>
<text x="417.9" y="375">1-D1-2X8X-0018</text>
<text x="418.4" y="382.3">2X8XG</text>
<text x="417.8" y="389.5">0.02 in</text>
<text x="395.8" y="396.8">9.00 in</text>
<text x="395.5" y="403.7">1.00 in</text>
<text x="417.4" y="404.1">Outswing</text>
<text x="473.4" y="403.8">right-hand hinging</text>
<text x="381.1" y="411">Continuous</text>
<text x="431.3" y="411.5">1:8</text>
<text x="516.9" y="411.5">1/1</text>
</g>
<g font-size="5.1">
<text x="245" y="397.3">Note on drilling</text>
<text x="245.1" y="403.8">Solid line : drill on the front side</text>
<text x="245" y="410.3">Broken line: drill on the back side</text>
</g>
<g font-size="4.3">
<text x="345.8" y="368.4">ORDER NUMBER</text>
<text x="345.8" y="375.5">COMPONENT ID</text>
<text x="345.8" y="382.7">SERIES</text>
<text x="345.9" y="389.9">TOLERANCE</text>
<text x="345.7" y="397.2">FLOOR CLEARANCE</text>
<text x="345.8" y="404.4">CEILING CLEARANCE</text>
<text x="345.7" y="411.6">HARDWARE</text>
</g>
<g font-size="3.5">
<text x="417.9" y="397">SWING</text>
<text x="472.9" y="396.7">HINGE</text>
<text x="417.5" y="410.9">SCALE</text>
<text x="452.1" y="410.9">WEIGHT</text>
<text x="502.9" y="410.9">SHEET</text>
</g>
</svg>
